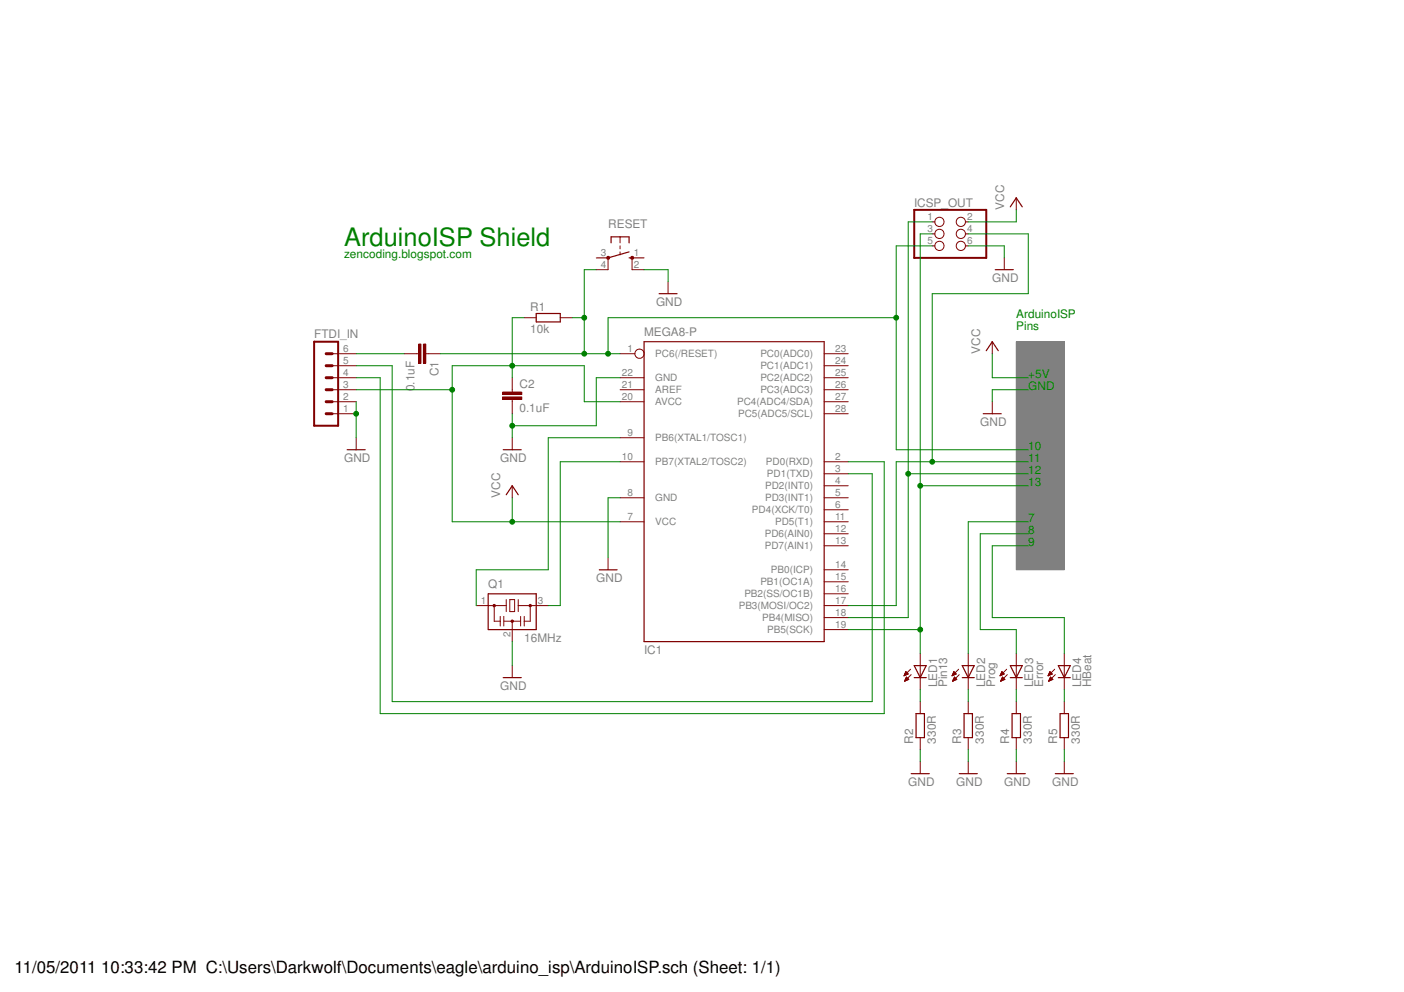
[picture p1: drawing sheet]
<svg xmlns="http://www.w3.org/2000/svg" width="297mm" height="210mm" viewBox="0 0 297 210" stroke-linecap="round" stroke-linejoin="round" font-family="sans-serif">
<path d="M215 72.3h10.2v48.3h-10.2z" fill-rule="evenodd" fill="#808080"/>
<path d="M215 72.3h10.2v48.3h-10.2z" fill="none" stroke="#808080" stroke-width=".21"/>
<path d="M113.4 66.3h5.1v1.8h-5.1zM136.3 72.3h38.1v63.5h-38.1zM103.3 125.6h10.1v7.6h-10.1z" fill="none" stroke="#800000" stroke-width=".25"/>
<g fill="none" stroke="#800000" stroke-width=".21">
<path d="M110.9 67.2h2.5M118.5 67.2h2.6M131.2 79.9h5.1M131.2 74.8h3.1M174.4 79.9h5M174.4 77.4h5M174.4 74.8h5M131.2 97.7h5.1M131.2 92.6h5.1M131.2 82.5h5.1M131.2 85h5.1M174.4 97.7h5"/>
<path d="M174.4 82.5h5M174.4 85h5M174.4 87.5h5M131.2 105.3h5.1M131.2 110.4h5.1M174.4 105.3h5M174.4 110.4h5M174.4 115.5h5M174.4 112.9h5M174.4 107.9h5M174.4 102.8h5M174.4 100.2h5"/>
<path d="M100.7 128.1h6.4M104.6 128.1v3.3h1.2M105.8 130.4v2.1M106.6 131.4h3.5M106.6 130.4v2.1M107.1 126.9v2.5M107.9 126.9h1v2.5h-1zM108.4 131.4v4.4M109.6 128.1h6.4M109.6 126.9v2.5M110.1 130.4v2.1M110.9 130.4v2.1"/>
<path d="M112.2 128.1v3.3h-1.3M174.4 133.2h5M174.4 130.7h5M174.4 128.1h5M174.4 125.6h5M174.4 123.1h5M174.4 120.6h5"/>
<circle cx="135.3" cy="74.8" r=".98"/>
</g>
<circle cx="104.6" cy="128.1" r=".25" fill="#800000"/>
<circle cx="104.6" cy="128.1" r=".25" fill="none" stroke="#800000" stroke-width=".21"/>
<circle cx="112.2" cy="128.1" r=".25" fill="#800000"/>
<circle cx="112.2" cy="128.1" r=".25" fill="none" stroke="#800000" stroke-width=".21"/>
<circle cx="108.4" cy="131.4" r=".25" fill="#800000"/>
<g fill="none" stroke="#800000" stroke-width=".21">
<path d="M85.5 74.8h2.5M90.6 74.8h2.5"/>
<circle cx="108.4" cy="131.4" r=".25"/>
</g>
<path d="M88.6 72.8h.5v4.1h-.5z" fill-rule="evenodd" fill="#800000"/>
<path d="M88.6 72.8h.5v4.1h-.5z" fill="none" stroke="#800000" stroke-width=".21"/>
<path d="M89.6 72.8h.5v4.1h-.5z" fill-rule="evenodd" fill="#800000"/>
<path d="M88 74.8h.6M89.6 72.8h.5v4.1h-.5zM90.1 74.8h.5M108.4 79.9v2.6M108.4 85v2.5" fill="none" stroke="#800000" stroke-width=".21"/>
<path d="M106.3 84h4.1v.5h-4.1z" fill-rule="evenodd" fill="#800000"/>
<path d="M106.3 84h4.1v.5h-4.1z" fill="none" stroke="#800000" stroke-width=".21"/>
<path d="M106.3 83h4.1v.5h-4.1z" fill-rule="evenodd" fill="#800000"/>
<g fill="none" stroke="#800000" stroke-width=".21">
<path d="M126.1 54.6h2.5v2.5h-2.5M131.2 50.1v1.3M131.2 52v.7M131.2 53.3v.6M136.3 54.6h-2.6v2.5h2.6M70.3 79.9h5M70.3 77.4h5M70.3 74.8h5M70.3 87.5h5M70.3 85h5M70.3 82.5h5M75.3 92.6v2.6"/>
<path d="M106.3 83h4.1v.5h-4.1zM108.4 82.5v.5M108.4 84.5v.5M108.4 92.6v2.6M128.6 118v2.6M194.7 138.3v7.6M108.4 140.8v2.6M191.3 142.9h.2M191.3 142.8h.3M191.4 142.7h.5M191.4 142.7h.7M191.4 142.6h.7"/>
<path d="M191.4 144.1h.2M191.5 142.5h.5M191.5 144h.3M191.5 143.9h.5M191.5 142.4h.4M191.5 143.8h.6M191.6 142.3h.2M191.6 143.7h.6M191.6 142.2h.1M191.6 143.6h.5M191.6 142.1l-.3 .9M191.6 142.1l.5 .5-.8 .4"/>
<path d="M191.6 142.1h.1M191.7 143.5h.3M191.7 143.4h.2M191.8 143.3l.5 .5-.9 .3zM191.8 143.3h.1M192.7 141.6l-1.4 1.4M192.8 142.7l-1.4 1.4M194.7 148.5v2.5M194.7 156.1v2.5M194.7 161.2v2.5"/>
</g>
<path d="M129.3 51.4v-1.3h3.8v1.3M133.1 54.6h.6M73.4 95.2h3.9M106.5 95.2h3.8M126.8 120.6h3.8M106.5 143.4h3.8M193.4 143.4h2.6M193.4 140.8h2.6l-1.3 2.6zM193.8 151h1.8v5.1h-1.8zM192.8 163.7h3.8" fill="none" stroke="#800000" stroke-width=".25"/>
<path d="M66.5 72.3h5v17.8h-5z" fill="none" stroke="#800000" stroke-width=".42"/>
<path d="M69 77.4h1.3M69 79.9h1.3M69 74.8h1.3M69 82.5h1.3M69 85h1.3M69 87.5h1.3" fill="none" stroke="#800000" stroke-width=".63"/>
<path d="M128.4 54.3h.5v.5h-.5z" fill-rule="evenodd" fill="#800000"/>
<path d="M128.4 54.3h.5v.5h-.5z" fill="none" stroke="#800000" stroke-width=".21"/>
<path d="M133.5 54.3h.5v.5h-.5z" fill-rule="evenodd" fill="#800000"/>
<g fill="none" stroke="#800000" stroke-width=".21">
<path d="M133.5 54.3h.5v.5h-.5zM141.3 59.6v2.5M197.2 46.9h.6M197.2 49.5h.6M197.2 52h.6M204.3 46.9h.5M204.3 49.5h.5M204.3 52h.5M212.5 54.6v2.5M215 41.9v2.5M209.9 72.3v2.5M209.9 85v2.5"/>
<path d="M108.4 102.8v2.5M204.8 138.3v7.6M215 138.3v7.6M225.2 138.3v7.6M201.5 142.9h.1M201.5 142.8h.3M201.5 142.7h.5M201.5 142.7h.7M201.6 142.6h.6M201.6 144.1h.1M201.6 144h.3M201.6 142.5h.5"/>
<path d="M201.6 143.9h.5M201.7 142.4h.4M201.7 143.8h.6M201.7 142.3h.3M201.7 143.7h.7M201.8 142.2h.1M201.8 143.6h.5M201.8 142.1l-.4 .9M201.8 142.1l.5 .5-.9 .4M201.8 142.1h.1M201.8 143.6h.4M201.8 143.5h.3"/>
<path d="M201.9 143.4h.1M201.9 143.3l.5 .5-.9 .3zM201.9 143.3h.1M202.8 141.6l-1.4 1.4M202.9 142.7l-1.4 1.4M204.8 148.5v2.5M204.8 156.1v2.5M211.6 142.9h.1M211.6 142.8h.4M211.7 142.7h.5M211.7 142.7h.7M211.7 144.1h.2"/>
<path d="M211.7 142.6h.7M211.7 144h.3M211.8 142.5h.5M211.8 143.9h.5M211.8 142.4h.4M211.8 143.8h.7M211.9 142.3h.2M211.9 143.7h.7M211.9 142.2h.1M211.9 143.6h.6M212 142.1h.1M212 143.6h.3"/>
<path d="M212 142.1l-.4 .9M212 142.1l.5 .5-.9 .4M212 143.5h.3M212 143.4h.2M212.1 143.3h.1M212.1 143.3l.5 .5-.9 .3zM213 141.6l-1.4 1.4M213.1 142.7l-1.4 1.4M215 148.5v2.5M215 156.1v2.5M221.7 142.9h.2M221.8 142.8h.3"/>
<path d="M221.8 142.7h.5M221.9 142.7h.6M221.9 144.1h.1M221.9 142.6h.6M221.9 144h.3M222 142.5h.5M222 143.9h.4M222 142.4h.4M222 143.8h.6M222 142.3h.3M222 143.7h.7M222.1 142.2h.1"/>
<path d="M222.1 143.6h.5M222.1 142.1h.1M222.1 143.6h.4M222.1 142.1l-.4 .9M222.1 142.1l.5 .5-.9 .4M222.2 143.5h.2M222.2 143.4h.1M222.2 143.3h.1M222.2 143.3l.6 .5-.9 .3zM223.1 141.6l-1.4 1.4M223.3 142.7l-1.4 1.4M225.2 148.5v2.5"/>
<path d="M225.2 156.1v2.5M204.8 161.2v2.5M215 161.2v2.5M225.2 161.2v2.5"/>
<circle cx="198.7" cy="46.9" r=".98"/>
<circle cx="198.7" cy="49.5" r=".98"/>
<circle cx="198.7" cy="52" r=".98"/>
<circle cx="203.3" cy="52" r=".98"/>
<circle cx="203.3" cy="46.9" r=".98"/>
<circle cx="203.3" cy="49.5" r=".98"/>
</g>
<g fill="none" stroke="#800000" stroke-width=".25">
<path d="M133.1 53.3l-4.5 1.3M210.6 57.1h3.8M213.7 43.8l1.3-1.9 1.3 1.9M139.4 62.1h3.9M208.7 74.2l1.2-1.9 1.3 1.9M208 87.5h3.8M107.1 104.7l1.3-1.9 1.2 1.9M203.6 140.8h2.5l-1.3 2.6zM203.6 143.4h2.5M204 151h1.7v5.1h-1.7zM213.7 143.4h2.6M213.7 140.8h2.6l-1.3 2.6z"/>
<path d="M214.1 151h1.8v5.1h-1.8zM223.9 143.4h2.5M223.9 140.8h2.5l-1.2 2.6zM224.3 151h1.8v5.1h-1.8zM202.9 163.7h3.9M213.1 163.7h3.8M223.3 163.7h3.8"/>
</g>
<path d="M193.4 44.4h15.3v10.2h-15.3z" fill="none" stroke="#800000" stroke-width=".42"/>
<path d="M75.3 74.8h10.2M75.3 85v7.6" fill="none" stroke="#008000" stroke-width=".21"/>
<circle cx="75.3" cy="87.5" r=".51" fill="#008000"/>
<g fill="none" stroke="#008000" stroke-width=".21">
<path d="M131.2 79.9h-5.1v10.2h-17.7M108.4 87.5v5.1M131.2 105.3h-2.6v12.7M108.4 135.8v5"/>
<circle cx="75.3" cy="87.5" r=".51"/>
</g>
<circle cx="108.4" cy="90.1" r=".51" fill="#008000"/>
<g fill="none" stroke="#008000" stroke-width=".21">
<path d="M136.3 57.1h5v2.5M204.8 52h7.7v2.6M75.3 79.9h5.1v71.1h106.7v-53.3h-7.7M75.3 77.4h7.7v71.1h101.5v-48.3h-5.1M131.2 97.7h-12.7v30.4h-2.5M131.2 92.6h-15.2v28h-15.3v7.5M217.5 82.5h-7.6v2.5M217.5 102.8h-22.8v35.5M179.4 133.2h15.3M194.7 158.6v2.6M204.8 158.6v2.6M215 158.6v2.6"/>
<path d="M225.2 158.6v2.6"/>
<circle cx="108.4" cy="90.1" r=".51"/>
</g>
<circle cx="194.7" cy="133.2" r=".51" fill="#008000"/>
<g fill="none" stroke="#008000" stroke-width=".21">
<path d="M197.2 49.5h-2.5v53.3"/>
<circle cx="194.7" cy="133.2" r=".51"/>
</g>
<circle cx="194.7" cy="102.8" r=".51" fill="#008000"/>
<g fill="none" stroke="#008000" stroke-width=".21">
<path d="M126.1 57.1h-2.5v10.1h-2.5M123.6 74.8h7.6M194.7 145.9v2.6"/>
<circle cx="194.7" cy="102.8" r=".51"/>
</g>
<circle cx="123.6" cy="67.2" r=".51" fill="#008000"/>
<g fill="none" stroke="#008000" stroke-width=".21">
<path d="M123.6 67.2v7.6"/>
<circle cx="123.6" cy="67.2" r=".51"/>
</g>
<circle cx="123.6" cy="74.8" r=".51" fill="#008000"/>
<g fill="none" stroke="#008000" stroke-width=".21">
<path d="M93.1 74.8h30.5M189.6 67.2h-61v7.6"/>
<circle cx="123.6" cy="74.8" r=".51"/>
</g>
<circle cx="128.6" cy="74.8" r=".51" fill="#008000"/>
<g fill="none" stroke="#008000" stroke-width=".21">
<path d="M197.2 52h-7.6v43.2h27.9"/>
<circle cx="128.6" cy="74.8" r=".51"/>
</g>
<circle cx="189.6" cy="67.2" r=".51" fill="#008000"/>
<g fill="none" stroke="#008000" stroke-width=".21">
<path d="M197.2 46.9h-5.1v83.8h-12.7M192.1 100.2h25.4"/>
<circle cx="189.6" cy="67.2" r=".51"/>
</g>
<circle cx="192.1" cy="100.2" r=".51" fill="#008000"/>
<g fill="none" stroke="#008000" stroke-width=".21">
<path d="M204.8 49.5h12.7v12.6h-20.3v35.6M217.5 97.7h-27.9v30.4h-10.2"/>
<circle cx="192.1" cy="100.2" r=".51"/>
</g>
<circle cx="197.2" cy="97.7" r=".51" fill="#008000"/>
<g fill="none" stroke="#008000" stroke-width=".21">
<path d="M108.4 77.4v2.5M75.3 82.5h20.4v-5.1h27.9v7.6h7.6M217.5 110.4h-12.7v27.9M217.5 112.9h-10.1v20.3h7.6v5.1M217.5 115.5h-7.6v15.2h15.3v7.6M204.8 145.9v2.6M215 145.9v2.6M225.2 145.9v2.6"/>
<circle cx="197.2" cy="97.7" r=".51"/>
</g>
<circle cx="108.4" cy="77.4" r=".51" fill="#008000"/>
<g fill="none" stroke="#008000" stroke-width=".21">
<path d="M110.9 67.2h-2.5v10.2M95.7 82.5v27.9h35.5"/>
<circle cx="108.4" cy="77.4" r=".51"/>
</g>
<circle cx="95.7" cy="82.5" r=".51" fill="#008000"/>
<g fill="none" stroke="#008000" stroke-width=".21">
<path d="M108.4 105.3v5.1"/>
<circle cx="95.7" cy="82.5" r=".51"/>
</g>
<circle cx="108.4" cy="110.4" r=".51" fill="#008000"/>
<g fill="none" stroke="#008000" stroke-width=".21">
<path d="M215 44.4v2.5h-10.2M209.9 74.8v5.1h7.6"/>
<circle cx="108.4" cy="110.4" r=".51"/>
</g>
<text font-size="5.4" fill="#008000" x="72.8" y="52">ArduinoISP Shield</text>
<text font-size="3.6" x="3.1" y="205.8">11/05/2011 10:33:42 PM C:\Users\Darkwolf\Documents\eagle\arduino_isp\ArduinoISP.sch (Sheet: 1/1)</text>
<g font-size="2.5" fill="#808080">
<text x="193.4" y="43.8">ICSP_OUT</text>
<text x="212.5" y="44.4" transform="rotate(-90 212.5 44.4)">VCC</text>
<text x="128.7" y="48.2">RESET</text>
<text x="209.9" y="59.6">GND</text>
<text x="112.2" y="65.7">R1</text>
<text x="138.8" y="64.7">GND</text>
<text x="66.5" y="71.5">FTDI_IN</text>
<text x="112.2" y="70.5">10k</text>
<text x="136.3" y="71">MEGA8-P</text>
<text x="207.4" y="74.8" transform="rotate(-90 207.4 74.8)">VCC</text>
<text x="87.7" y="82.8" transform="rotate(-90 87.7 82.8)">0.1uF</text>
<text x="92.7" y="79.6" transform="rotate(-90 92.7 79.6)">C1</text>
<text x="109.9" y="82.1">C2</text>
<text x="109.9" y="87.2">0.1uF</text>
<text x="207.4" y="90.1">GND</text>
<text x="72.8" y="97.7">GND</text>
<text x="105.8" y="97.7">GND</text>
<text x="105.8" y="105.3" transform="rotate(-90 105.8 105.3)">VCC</text>
<text x="103.3" y="124.4">Q1</text>
<text x="126.2" y="123.1">GND</text>
<text x="110.9" y="135.8">16MHz</text>
<text x="136.3" y="138.3">IC1</text>
<text x="105.8" y="145.9">GND</text>
<text x="198.2" y="145.4" transform="rotate(-90 198.2 145.4)">LED1</text>
<text x="200.4" y="145.4" transform="rotate(-90 200.4 145.4)">Pin13</text>
<text x="208.4" y="145.4" transform="rotate(-90 208.4 145.4)">LED2</text>
<text x="210.6" y="145.4" transform="rotate(-90 210.6 145.4)">Prog</text>
<text x="218.6" y="145.4" transform="rotate(-90 218.6 145.4)">LED3</text>
<text x="220.7" y="145.4" transform="rotate(-90 220.7 145.4)">Error</text>
<text x="228.7" y="145.4" transform="rotate(-90 228.7 145.4)">LED4</text>
<text x="230.9" y="145.4" transform="rotate(-90 230.9 145.4)">HBeat</text>
<text x="193.2" y="157.4" transform="rotate(-90 193.2 157.4)">R2</text>
<text x="198" y="157.4" transform="rotate(-90 198 157.4)">330R</text>
<text x="203.3" y="157.4" transform="rotate(-90 203.3 157.4)">R3</text>
<text x="208.1" y="157.4" transform="rotate(-90 208.1 157.4)">330R</text>
<text x="213.5" y="157.4" transform="rotate(-90 213.5 157.4)">R4</text>
<text x="218.3" y="157.4" transform="rotate(-90 218.3 157.4)">330R</text>
<text x="223.6" y="157.4" transform="rotate(-90 223.6 157.4)">R5</text>
<text x="228.5" y="157.4" transform="rotate(-90 228.5 157.4)">330R</text>
<text x="192.1" y="166.2">GND</text>
<text x="202.3" y="166.2">GND</text>
<text x="212.5" y="166.2">GND</text>
<text x="222.6" y="166.2">GND</text>
</g>
<g font-size="2.5" fill="#008000">
<text x="72.8" y="54.6">zencoding.blogspot.com</text>
<text x="215" y="67.2">ArduinoISP</text>
<text x="215" y="69.8">Pins</text>
<text x="217.5" y="79.9">+5V</text>
<text x="217.5" y="82.5">GND</text>
<text x="217.5" y="95.2">10</text>
<text x="217.5" y="100.2">12</text>
<text x="217.5" y="97.7">11</text>
<text x="217.5" y="102.8">13</text>
<text x="217.5" y="110.4">7</text>
<text x="217.5" y="112.9">8</text>
<text x="217.5" y="115.5">9</text>
</g>
<g font-size="2.1" fill="#808080">
<text x="196.3" y="46.6">1</text>
<text x="204.6" y="46.6">2</text>
<text x="196.3" y="49.1">3</text>
<text x="196.3" y="51.6">5</text>
<text x="204.6" y="49.1">4</text>
<text x="204.6" y="51.6">6</text>
<text x="127.1" y="54.2">3</text>
<text x="127.1" y="56.7">4</text>
<text x="134.1" y="54.2">1</text>
<text x="134.1" y="56.7">2</text>
<text x="72.6" y="77">5</text>
<text x="72.6" y="74.5">6</text>
<text x="132.8" y="74.5">1</text>
<text x="138.6" y="75.6">PC6(/RESET)</text>
<text x="160.9" y="75.6">PC0(ADC0)</text>
<text x="176.7" y="77">24</text>
<text x="176.7" y="74.5">23</text>
<text x="72.6" y="82.1">3</text>
<text x="72.6" y="79.6">4</text>
<text x="131.6" y="79.6">22</text>
<text x="131.6" y="82.1">21</text>
<text x="138.6" y="80.7">GND</text>
<text x="138.6" y="83.2">AREF</text>
<text x="160.9" y="83.2">PC3(ADC3)</text>
<text x="160.9" y="80.7">PC2(ADC2)</text>
<text x="160.9" y="78.1">PC1(ADC1)</text>
<text x="176.7" y="82.1">26</text>
<text x="176.7" y="79.6">25</text>
<text x="72.6" y="87.2">1</text>
<text x="72.6" y="84.7">2</text>
<text x="131.6" y="84.7">20</text>
<text x="138.6" y="85.8">AVCC</text>
<text x="156" y="85.8">PC4(ADC4/SDA)</text>
<text x="156.2" y="88.3">PC5(ADC5/SCL)</text>
<text x="176.7" y="87.2">28</text>
<text x="176.7" y="84.7">27</text>
<text x="132.8" y="92.3">9</text>
<text x="138.6" y="93.4">PB6(XTAL1/TOSC1)</text>
<text x="131.6" y="97.4">10</text>
<text x="138.6" y="98.5">PB7(XTAL2/TOSC2)</text>
<text x="162" y="98.5">PD0(RXD)</text>
<text x="162.3" y="101">PD1(TXD)</text>
<text x="176.7" y="99.9">3</text>
<text x="176.7" y="97.4">2</text>
<text x="132.8" y="104.9">8</text>
<text x="138.6" y="106.1">GND</text>
<text x="161.9" y="106.1">PD3(INT1)</text>
<text x="161.9" y="103.5">PD2(INT0)</text>
<text x="176.7" y="107.5">6</text>
<text x="176.7" y="104.9">5</text>
<text x="176.7" y="102.4">4</text>
<text x="132.8" y="110">7</text>
<text x="138.6" y="111.2">VCC</text>
<text x="159.1" y="108.6">PD4(XCK/T0)</text>
<text x="161.8" y="113.7">PD6(AIN0)</text>
<text x="164" y="111.2">PD5(T1)</text>
<text x="176.7" y="112.6">12</text>
<text x="176.7" y="110">11</text>
<text x="161.8" y="116.2">PD7(AIN1)</text>
<text x="176.7" y="115.1">13</text>
<text x="160.9" y="123.9">PB1(OC1A)</text>
<text x="163.1" y="121.3">PB0(ICP)</text>
<text x="176.7" y="125.3">16</text>
<text x="176.7" y="122.7">15</text>
<text x="176.7" y="120.2">14</text>
<text x="101.7" y="127.8">1</text>
<text x="113.8" y="127.8">3</text>
<text x="156.3" y="128.9">PB3(MOSI/OC2)</text>
<text x="157.5" y="126.4">PB2(SS/OC1B)</text>
<text x="161.2" y="131.4">PB4(MISO)</text>
<text x="176.7" y="130.3">18</text>
<text x="176.7" y="127.8">17</text>
<text x="108" y="134.8" transform="rotate(-90 108 134.8)">2</text>
<text x="162.3" y="134">PB5(SCK)</text>
<text x="176.7" y="132.9">19</text>
</g>
</svg>
